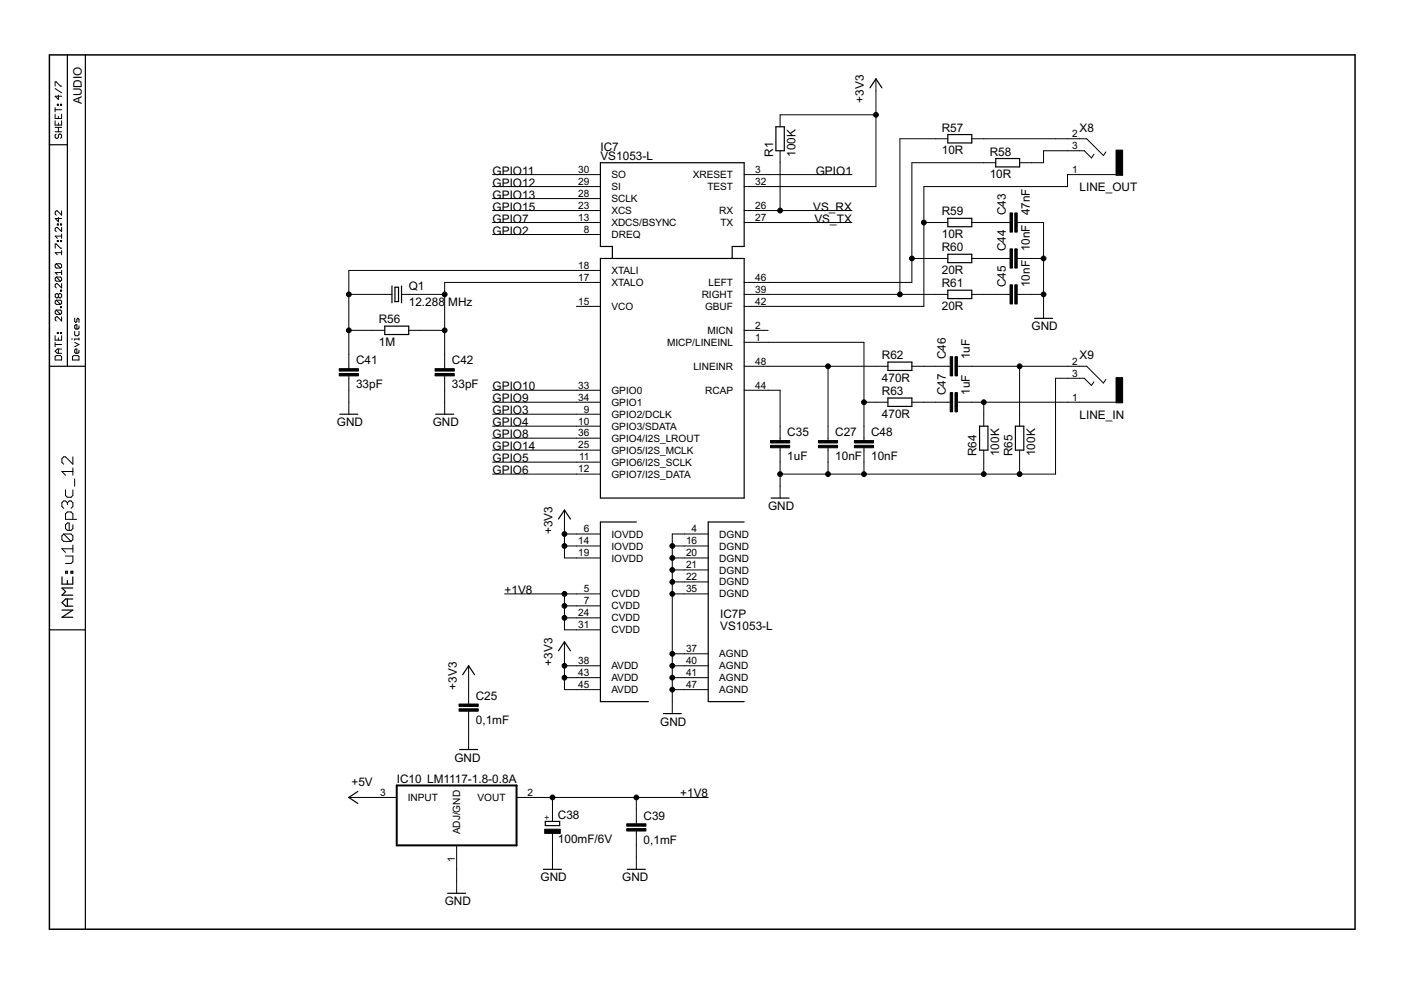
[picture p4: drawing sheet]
<svg xmlns="http://www.w3.org/2000/svg" width="297mm" height="210mm" viewBox="0 0 297 210" stroke-linecap="round" stroke-linejoin="round" font-family="sans-serif">
<g fill="#000" stroke="#000" stroke-width=".25">
<path d="M14.3 11.6v19.1zM18.1 11.6v66.1zM185.7 16.7l-1.3 1.9zM185.7 16.7l1.3 1.9zM10.5 30.7h3.8zM14.3 30.7v47zM127.3 34.5h30.5zM157.8 34.5v17.8zM164.5 26.9v5.1zM166.3 26.9v5.1zM164.5 26.9h1.8zM164.5 32h1.8z"/>
<path d="M201 30.3h5zM201 28.5v1.8zM201 28.5h5zM206 28.5v1.8zM211.1 35.4h5.1zM211.1 33.6v1.8zM211.1 33.6h5.1zM216.2 33.6v1.8zM127.3 34.5v17.8zM127.3 54.8h2.5zM129.8 52.3v2.5zM127.3 52.3h2.5z"/>
<path d="M129.8 54.8h25.4zM155.2 52.3v2.5zM155.2 54.8h2.6zM155.2 52.3h2.6zM157.8 54.8v50.8zM201 48.1h5zM201 46.3v1.8zM201 55.7h5zM201 53.9v1.8zM201 46.3h5zM206 46.3v1.8zM201 53.9h5z"/>
<path d="M206 53.9v1.8zM10.5 77.7h3.8zM14.3 77.7h3.8zM18.1 77.7v55.8zM81.6 70.9h5.1zM81.6 69.2v1.7zM83.1 60.6v3.6zM83.7 60.9v3zM83.7 63.9h.8zM84.5 60.9v3zM83.7 60.9h.8zM85.1 60.6v3.6z"/>
<path d="M81.6 69.2h5.1zM86.7 69.2v1.7zM188.3 78.5h5zM188.3 76.8v1.7zM188.3 76.8h5zM193.3 76.8v1.7zM201 63.3h5zM201 61.5v1.8zM201 61.5h5zM206 61.5v1.8zM219.4 67.5h3.8zM72.1 87.8h3.8z"/>
<path d="M92.4 87.8h3.8zM188.3 86.2h5zM188.3 84.4v1.8zM188.3 84.4h5zM193.3 84.4v1.8zM207.7 90.4v5zM209.5 90.4v5zM207.7 90.4h1.8zM207.7 95.4h1.8zM215.3 90.4v5zM217.1 90.4v5zM215.3 90.4h1.8z"/>
<path d="M215.3 95.4h1.8zM119.7 108.1l-1.3 1.9zM119.7 108.1l1.2 1.9zM127.3 54.8v50.8zM127.3 110.7v38.1zM127.3 110.7h7.6zM150.2 110.7v38.1zM127.3 105.6h30.5zM150.2 110.7h7.6zM163.5 105.6h3.8zM13.1 130.9l2.3-1.6zM13.1 127.8l.8-.8z"/>
<path d="M13.1 126.2l.8-.8zM13.1 124.7h2.3zM13.1 122.3v1.5zM13.1 123.8h2.3zM13.1 127.8l.8 .7zM13.9 127h1.5zM13.1 124.7l.8 .7zM13.9 121.1v.4zM13.9 121.1h.4zM14.3 127v1.5zM14.3 123.1v.7zM14.3 121.1v.4z"/>
<path d="M13.9 121.5h.4zM15 121.1v.4zM15 121.1h.4zM13.1 130.9h2.3zM13.1 129.3h2.3zM13.9 128.5h1.5zM13.1 126.2h2.3zM15.4 122.3v1.5zM15.4 121.1v.4zM15 121.5h.4zM10.5 133.5h7.6zM119.7 136.1l-1.3 1.9z"/>
<path d="M119.7 136.1l1.2 1.9zM99.4 141.2l-1.3 1.9zM99.4 141.2l1.2 1.9zM97.5 158.9h3.8zM127.3 148.8h10.2zM140.6 151.3h3.8zM150.2 148.8h7.6zM74 169.1l1.9-1.3zM74 169.1l1.9 1.2zM115.6 175h3.1zM115.6 174.2v.8zM115.6 174.2h3.1z"/>
<path d="M118.7 174.2v.8zM18.1 133.5v63.5zM94.9 189.4h3.8zM115.2 184.3h3.8zM133 184.3h3.8z"/>
</g>
<g fill="#000" stroke="#000" stroke-width=".21">
<path d="M11.7 17.4v.9zM11.7 17.4h.2zM11.9 17.4l.9 .9zM12.8 18.3h.3zM11.7 18.8l1.4 .9zM185.7 16.7v2.6zM11.7 28.7v.4zM11.7 29.1l.2 .2zM11.7 27h1.4zM11.7 25.6v.9zM11.7 26.5h1.4zM11.7 24.2v.9z"/>
<path d="M11.7 25.1h1.4zM11.7 22.8v.9zM11.7 20.4l.7 .7zM11.9 28.4l-.2 .3zM11.9 29.3h.2zM12.1 29.3l.3-.2zM12.1 22.1v.2zM12.1 22.1h.3zM12.4 28.7v.4zM12.4 28.7l.2-.3zM12.4 27v.9zM12.4 26.1v.4z"/>
<path d="M12.4 24.7v.4zM12.4 22.1v.2zM12.1 22.3h.3zM12.4 20.2v.9zM12.6 28.4h.2zM12.8 28.4l.3 .3zM12.8 22.1v.2zM12.8 22.1h.3zM13.1 28.7v.4zM13.1 29.1l-.3 .2zM11.7 27.9h1.4zM13.1 25.6v.9z"/>
<path d="M13.1 24.2v.9zM11.7 23.3h1.4zM13.1 22.1v.2zM12.8 22.3h.3zM11.7 20.4h1.4zM122.2 37h5.1zM122.2 39.6h5.1zM104.4 37h17.8zM104.4 39.6h17.8zM157.8 37h5.1zM157.8 39.6h5.1zM162.9 37h17.7z"/>
<path d="M162.9 39.6h22.8zM165.4 24.3v2.6zM165.4 32v2.5zM165.4 24.3h20.3zM165.4 34.5v10.1zM185.7 24.3v15.3zM185.7 19.3v5zM190.8 29.4v33zM193.3 34.5v20.3zM195.9 39.6v7.6zM198.4 29.4h2.6zM190.8 29.4h7.6z"/>
<path d="M206 29.4h2.6zM208.6 34.5h2.5zM193.3 34.5h15.3zM216.2 34.5h2.5zM218.7 34.5h2.6zM221.3 32h5zM221.3 32v2.5zM208.6 29.4h15.2zM226.3 37h2.6zM226.3 29.4h2.6zM226.3 32h2.6zM226.3 37v2.6z"/>
<path d="M195.9 39.6h30.4zM223.8 29.4h2.5zM228.9 29.4h1.5zM228.9 32h1zM228.9 37h7.7zM229.9 32l1.5 1.5zM230.4 29.4l3.6 3.6zM231.9 32.7l-.5 .8zM234.5 32.2l-.5 .8zM11.7 59v.4zM11.7 59l.2-.3zM11.7 57.8h1.4z"/>
<path d="M11.7 56.2v.4zM11.7 56.2l.2-.3zM11.7 53.6h1.4zM11.7 51.7v.9zM11.7 51.7h.2zM11.7 50.1h1.4zM11.7 48.4v.5zM11.7 48.9l.2 .2zM11.7 46.3l.7 .7zM11.7 44.9v.5zM11.7 45.4l.2 .2zM11.7 59.4l.2 .2z"/>
<path d="M11.9 58.7h.9zM11.7 56.6l.2 .2zM11.9 55.9h.9zM11.9 51.7l.9 .9zM11.7 48.4l.2-.2zM11.9 44.7l-.2 .2zM11.7 57.8l.4 .4zM11.7 53.6l.4 .4zM12.1 51v.2zM12.1 51h.3zM11.7 50.1l.4 .4zM11.9 48.2h.2z"/>
<path d="M12.1 47.5v.2zM12.1 47.5h.3zM11.9 44.7h.2zM12.4 51v.2zM12.1 51.2h.3zM12.4 47.5v.2zM12.1 47.7h.3zM12.4 46.1v.9zM11.9 59.6h.9zM12.8 58.7l.3 .3zM11.9 58.7l.9 .9zM11.9 56.8h.9z"/>
<path d="M12.8 55.9l.3 .3zM11.9 55.9l.9 .9zM12.8 52.6h.3zM12.8 51v.2zM12.8 51h.3zM12.8 47.5v.2zM12.8 47.5h.3zM13.1 59v.4zM12.8 59.6l.3-.2zM13.1 57.3v.9zM13.1 56.2v.4zM13.1 56.6l-.3 .2z"/>
<path d="M13.1 53.1v.9zM13.1 51v.2zM12.8 51.2h.3zM13.1 49.6v.9zM13.1 48.2v.9zM12.1 48.2l1 .9zM13.1 47.5v.2zM12.8 47.7h.3zM11.7 46.3h1.4zM13.1 44.7v.9zM12.1 44.7l1 .9zM74 57.3v5.1z"/>
<path d="M94.3 59.9v2.5zM122.2 42.1h5.1zM122.2 44.6h5.1zM122.2 47.2h5.1zM122.2 49.7h5.1zM122.2 57.3h5.1zM122.2 59.9h5.1zM104.4 49.7h17.8zM104.4 47.2h17.8zM104.4 42.1h17.8zM104.4 44.6h17.8zM74 57.3h48.2z"/>
<path d="M94.3 59.9h27.9zM157.8 44.6h5.1zM157.8 47.2h5.1zM157.8 59.9h5.1zM162.9 59.9h30.4zM162.9 47.2h17.7zM162.9 44.6h2.5zM165.4 44.6h15.2zM193.3 54.8h5.1zM193.3 54.8v5.1zM195.9 47.2h2.5zM198.4 47.2h2.6z"/>
<path d="M198.4 54.8h2.6zM206 47.2h2.6zM206 54.8h2.6zM208.6 47.2h2.5zM208.6 54.8h2.5zM211.1 47.2h2.6zM211.1 54.8h2.6zM213.7 47.2h.4zM213.7 54.8h.4zM215.7 47.2h.5zM215.7 54.8h.5zM216.2 47.2h2.5z"/>
<path d="M216.2 54.8h2.5zM218.7 47.2h2.6zM218.7 54.8h2.6zM221.3 47.2v7.6zM221.3 54.8v7.6zM11.7 76.3h1.4zM11.7 75.6v.7zM11.7 74.5l.4-.5zM11.7 72.6v.9zM11.7 71.2v.9zM11.7 72.1h1.4zM11.7 67.4v.4z"/>
<path d="M11.7 67.8l.2 .3zM11.7 66v.4zM11.7 66l.2-.3zM11.7 63.9v.4zM11.7 63.9l.2-.3zM11.7 62.5v.4zM11.7 62.5l.2-.2zM11.7 60.4v.4zM11.7 60.8l.2 .2zM11.9 75.4l-.2 .2zM11.7 67.4l.2-.2zM11.7 66.4l.2 .3z"/>
<path d="M11.9 65.7h.9zM11.7 64.3l.2 .2zM11.9 63.6h.9zM11.7 62.9l.2 .2zM11.9 62.3h.2zM11.9 60.1l-.2 .3zM11.7 74.5l.4 .4zM12.1 74h1zM12.1 70.5v.2zM12.1 70.5h.3zM11.9 67.2h.2zM12.1 62.3l.3 .2z"/>
<path d="M11.9 63.1h.2zM11.9 60.1h.2zM12.4 74v.9zM12.4 71.6v.5zM12.4 70.5v.2zM12.1 70.7h.3zM12.4 62.5l.2-.2zM12.4 62.9l-.3 .2zM12.4 62.5v.4zM12.6 62.3h.2zM12.4 62.9l.2 .2zM11.9 75.4h.9z"/>
<path d="M12.8 70.5v.2zM12.8 70.5h.3zM11.9 66.7h.9zM12.8 65.7l.3 .3zM11.9 65.7l.9 1zM12.8 65v.2zM12.8 65h.3zM11.9 64.5h.9zM12.8 63.6l.3 .3zM11.9 63.6l.9 .9zM12.8 62.3l.3 .2zM12.6 63.1h.2z"/>
<path d="M12.8 61.5v.2zM12.8 61.5h.3zM13.1 75.6v.7zM12.8 75.4l.3 .2zM12.1 74.9h1zM11.7 73h1.4zM13.1 71.2v.9zM13.1 70.5v.2zM12.8 70.7h.3zM13.1 67.2v.9zM12.1 67.2l1 .9zM13.1 66v.4z"/>
<path d="M13.1 66.4l-.3 .3zM12.8 65.2h.3zM13.1 65v.2zM13.1 63.9v.4zM12.8 64.5l.3-.2zM13.1 62.5v.4zM13.1 62.9l-.3 .2zM12.8 61.7h.3zM13.1 61.5v.2zM13.1 60.1v.9zM12.1 60.1l1 .9zM15.2 71.9h.2z"/>
<path d="M15.4 76.3h1.3zM15.4 75.6v.7zM15.6 75.4l-.2 .2zM15.8 74.2v.5zM15.8 74.2l.3-.2zM15.8 73.5l.9-.5zM15.8 71.9v.2zM15.8 71.9h.9zM15.8 70.3v.7zM15.8 71l.3 .2zM15.8 69.1v.4zM15.8 69.1l.3-.2z"/>
<path d="M15.8 67.5v.6zM15.8 74.7l.3 .2zM16.1 74h.2zM16.1 71.2h.4zM15.8 69.5l.3 .3zM16.1 68.9h.2zM15.8 68.1l.3 .3zM16.3 74v.9zM16.3 68.9v.9zM16.3 67.7v.4zM16.3 68.1l-.2 .3zM15.6 75.4h.9z"/>
<path d="M16.1 74.9h.4zM16.5 71.2l.2-.2zM16.1 69.8h.4zM16.5 67.5l-.2 .2zM16.7 75.6v.7zM16.5 75.4l.2 .2zM16.7 74.2v.5zM16.7 74.7l-.2 .2zM15.8 72.6l.9 .4zM16.7 71.6v.5zM16.7 70.3v.7zM16.7 69.1v.4z"/>
<path d="M16.7 69.5l-.2 .3zM16.7 67.7v.7zM16.5 67.5l.2 .2zM74 75.1v2.6zM74 77.7v.5zM74 70v5.1zM74 62.4v7.6zM74 62.4h7.6zM79 70h2.6zM74 70h5zM81.6 62.4h1.5zM85.1 62.4h1.6z"/>
<path d="M86.7 70h2.5zM89.2 70h5.1zM94.3 75.1v2.6zM94.3 77.7v.5zM94.3 70v5.1zM94.3 62.4v7.6zM86.7 62.4h7.6zM122.2 65h5.1zM157.8 62.4h5.1zM157.8 65h5.1zM157.8 72.6h5.1zM157.8 70h5.1z"/>
<path d="M157.8 77.7h5.1zM162.9 77.7h12.7zM162.9 65h33zM162.9 62.4h27.9zM175.6 77.7h10.1zM162.9 72.6h20.3zM185.7 77.7h2.6zM190.8 62.4h7.6zM193.3 77.7h2.6zM195.9 77.7h2.5zM195.9 47.2v17.8zM198.4 62.4h2.6z"/>
<path d="M198.4 77.7h2.6zM201 77.7h.5zM203 77.7h.5zM203.5 77.7h2.5zM206 77.7h10.2zM206 62.4h2.6zM208.6 62.4h2.5zM211.1 62.4h2.6zM213.7 62.4h.4zM215.7 62.4h.5zM216.2 77.7v10.1zM216.2 62.4h2.5z"/>
<path d="M221.3 65v2.5zM218.7 62.4h2.6zM221.3 62.4v2.6zM226.3 77.7h2.6zM216.2 77.7h10.1zM228.9 77.7h1.5zM230.4 77.7l3.6 3.5zM13.1 100h2.4zM13.1 97.2v.8zM13.1 98l.4 .4zM13.5 96.9l-.4 .3zM13.5 96.9h.4z"/>
<path d="M15.5 96.9v1.5zM13.9 96.9l1.6 1.5zM74 80.2v2.5zM74 79.7v.5zM74 85.3v2.5zM74 82.7v2.6zM94.3 80.2v2.5zM94.3 79.7v.5zM94.3 85.3v2.5zM94.3 82.7v2.6zM122.2 82.7h5.1zM122.2 85.3h5.1z"/>
<path d="M122.2 87.8h5.1zM122.2 90.4h5.1zM122.2 92.9h5.1zM122.2 95.4h5.1zM122.2 98h5.1zM104.4 87.8h17.8zM104.4 90.4h17.8zM104.4 98h17.8zM104.4 92.9h17.8zM104.4 85.3h17.8zM104.4 82.7h17.8zM104.4 95.4h17.8z"/>
<path d="M157.8 82.7h5.1zM162.9 82.7h2.5zM165.4 90.4v2.5zM165.4 95.4v2.6zM165.4 92.9v.5zM165.4 94.9v.5zM165.4 82.7v7.7zM175.6 90.4v2.5zM175.6 95.4v2.6zM175.6 92.9v.5zM175.6 94.9v.5zM175.6 98v2.5z"/>
<path d="M175.6 77.7v12.7zM183.2 90.4v2.5zM183.2 95.4v2.6zM183.2 92.9v.5zM183.2 94.9v.5zM183.2 98v2.5zM183.2 72.6v12.7zM183.2 85.3v5.1zM185.7 85.3h2.6zM183.2 85.3h2.5zM193.3 85.3h2.6zM195.9 85.3h2.5z"/>
<path d="M198.4 85.3h2.6zM201 85.3h.5zM203 85.3h.5zM203.5 85.3h2.5zM206 85.3h2.6zM208.6 87.8v2.6zM208.6 95.4v2.6zM208.6 98v2.5zM208.6 85.3v2.5zM216.2 87.8v2.6zM216.2 95.4v2.6zM216.2 98v2.5z"/>
<path d="M223.8 80.2v20.3zM226.3 85.3h2.6zM226.3 80.2h2.6zM223.8 80.2h2.5zM208.6 85.3h17.7zM228.9 80.2h1zM228.9 85.3h7.7zM229.9 80.2l1.5 1.5zM231.9 81l-.5 .7zM234.5 80.5l-.5 .7zM13.1 116.4h2.4zM13.1 113.6v.8z"/>
<path d="M13.5 113.2l-.4 .4zM13.1 106.6v.8zM13.1 106.6l.4-.4zM13.1 114.4l.4 .4zM13.5 113.2h1.6zM13.1 107.4l.4 .4zM13.5 106.2h.4zM13.9 119.5h1.2zM13.1 116.4l.8 .7zM13.9 111.3v.8zM13.9 111.3l.4-.4zM13.9 108.9v1.2z"/>
<path d="M13.9 108.9l.4-.4zM13.9 106.2l.4 .4zM13.9 103.9v1.2zM13.9 105.1l.4 .3zM13.1 100l.8 .8zM13.9 112.1l.4 .4zM14.3 110.9h.4zM14.3 108.5h.8zM14.3 106.6v.4zM14.3 106.6l.4-.4zM14.3 105.4h.8zM14.7 110.9v1.6z"/>
<path d="M14.7 106.2h.4zM15.1 119.5l.4-.4zM13.5 114.8h1.6zM15.1 113.2l.4 .4zM13.5 113.2l1.6 1.6zM14.3 112.5h.8zM15.1 108.5l.4 .4zM15.1 106.2l.4 .4zM15.1 105.4l.4-.3zM15.5 117.9v1.2zM13.9 117.9h1.6zM15.5 115.6v1.5z"/>
<path d="M15.5 113.6v.8zM15.5 114.4l-.4 .4zM15.5 111.3v.8zM15.5 112.1l-.4 .4zM15.5 108.9v1.2zM15.5 106.6v.8zM15.5 107.4l-.4 .4zM15.5 103.9v1.2zM15.5 99.2v1.6zM15.8 101.5v1.6zM13.9 110.1h2.3zM119.7 108.1v2.6z"/>
<path d="M119.7 115.8v2.5zM119.7 113.2v2.6zM119.7 110.7v2.5zM122.2 100.5h5.1zM122.2 113.2h5.1zM122.2 115.8h5.1zM122.2 118.3h5.1zM104.4 100.5h17.8zM119.7 118.3h2.5zM119.7 113.2h2.5zM119.7 115.8h2.5zM142.5 113.2v2.6z"/>
<path d="M142.5 115.8v2.5zM142.5 118.3v2.5zM145.1 113.2h5.1zM145.1 115.8h5.1zM145.1 118.3h5.1zM142.5 113.2h2.6zM142.5 115.8h2.6zM142.5 118.3h2.6zM165.4 103.1v2.5zM165.4 100.5v2.6zM165.4 98v2.5zM175.6 100.5h7.6z"/>
<path d="M165.4 100.5h10.2zM183.2 100.5h25.4zM208.6 100.5h7.6zM216.2 100.5h7.6zM119.7 136.1v2.5zM107 125.9h12.7zM119.7 131v2.5zM119.7 128.5v2.5zM119.7 125.9v2.6zM122.2 125.9h5.1zM122.2 128.5h5.1zM122.2 131h5.1z"/>
<path d="M122.2 133.5h5.1zM119.7 125.9h2.5zM119.7 133.5h2.5zM119.7 128.5h2.5zM119.7 131h2.5zM142.5 120.8v2.6zM142.5 123.4v2.5zM142.5 125.9v12.7zM142.5 138.6v2.6zM145.1 138.6h5.1zM145.1 120.8h5.1zM145.1 123.4h5.1z"/>
<path d="M145.1 125.9h5.1zM142.5 120.8h2.6zM142.5 123.4h2.6zM142.5 125.9h2.6zM142.5 138.6h2.6zM99.4 156.4v2.5zM99.4 146.2v2.6zM99.4 151.3v2.5zM99.4 148.8v.5zM99.4 150.8v.5zM99.4 141.2v2.5zM99.4 153.8v2.6z"/>
<path d="M99.4 143.7v2.5zM119.7 138.6v2.6zM119.7 141.2v2.5zM119.7 143.7v2.5zM122.2 141.2h5.1zM122.2 143.7h5.1zM122.2 146.2h5.1zM119.7 141.2h2.5zM119.7 143.7h2.5zM119.7 146.2h2.5zM142.5 148.8v2.5zM142.5 141.2v2.5z"/>
<path d="M142.5 143.7v2.5zM142.5 146.2v2.6zM145.1 141.2h5.1zM145.1 143.7h5.1zM145.1 146.2h5.1zM142.5 141.2h2.6zM142.5 143.7h2.6zM142.5 146.2h2.6zM74 169.1h2.5zM79 169.1h5.1zM76.5 169.1h2.5zM109.5 169.1h5.1z"/>
<path d="M114.6 169.1h2.5zM117.1 176.7v2.5zM117.1 171.6v2.6zM117.1 169.1v2.5zM117.1 169.1h17.8zM134.9 171.6v2.6zM134.9 176.7v2.5zM134.9 174.2v.5zM134.9 176.2v.5zM134.9 169.1v2.5zM134.9 169.1h15.3zM96.8 179.2v5.1z"/>
<path d="M96.8 186.9v2.5zM96.8 184.3v2.6zM117.1 181.8v2.5zM117.1 179.2v2.6zM134.9 181.8v2.5zM134.9 179.2v2.6z"/>
<circle cx="185.7" cy="24.3" r=".51"/>
<circle cx="165.4" cy="44.6" r=".51"/>
<circle cx="193.3" cy="54.8" r=".51"/>
<circle cx="195.9" cy="47.2" r=".51"/>
<circle cx="221.3" cy="54.8" r=".51"/>
<circle cx="74" cy="62.4" r=".51"/>
<circle cx="74" cy="70" r=".51"/>
<circle cx="94.3" cy="70" r=".51"/>
<circle cx="94.3" cy="62.4" r=".51"/>
<circle cx="175.6" cy="77.7" r=".51"/>
<circle cx="190.8" cy="62.4" r=".51"/>
<circle cx="216.2" cy="77.7" r=".51"/>
<circle cx="221.3" cy="62.4" r=".51"/>
<circle cx="183.2" cy="85.3" r=".51"/>
<circle cx="208.6" cy="85.3" r=".51"/>
<circle cx="119.7" cy="113.2" r=".51"/>
<circle cx="119.7" cy="115.8" r=".51"/>
<circle cx="142.5" cy="115.8" r=".51"/>
<circle cx="142.5" cy="118.3" r=".51"/>
<circle cx="165.4" cy="100.5" r=".51"/>
<circle cx="175.6" cy="100.5" r=".51"/>
<circle cx="183.2" cy="100.5" r=".51"/>
<circle cx="208.6" cy="100.5" r=".51"/>
<circle cx="216.2" cy="100.5" r=".51"/>
<circle cx="119.7" cy="128.5" r=".51"/>
<circle cx="119.7" cy="125.9" r=".51"/>
<circle cx="119.7" cy="131" r=".51"/>
<circle cx="142.5" cy="138.6" r=".51"/>
<circle cx="142.5" cy="123.4" r=".51"/>
<circle cx="142.5" cy="120.8" r=".51"/>
<circle cx="142.5" cy="125.9" r=".51"/>
<circle cx="119.7" cy="143.7" r=".51"/>
<circle cx="119.7" cy="141.2" r=".51"/>
<circle cx="142.5" cy="146.2" r=".51"/>
<circle cx="142.5" cy="141.2" r=".51"/>
<circle cx="142.5" cy="143.7" r=".51"/>
<circle cx="117.1" cy="169.1" r=".51"/>
<circle cx="134.9" cy="169.1" r=".51"/>
</g>
<path d="M10.5 11.6v185.4zM10.5 11.6h276.8zM10.5 197h276.8zM287.3 11.6v185.4z" fill="#000" stroke="#000" stroke-width=".32"/>
<g fill="#000" stroke="#000" stroke-width=".21">
<path d="M236.6 31.8h1.4v5.4h-1.4zM214.1 45.1h.6v4.1h-.6zM214.1 52.8h.6v4h-.6zM215.2 45.1h.5v4.1h-.5zM215.2 52.8h.5v4h-.5zM71.9 79.2h4.1v.5h-4.1zM71.9 78.2h4.1v.5h-4.1zM92.2 79.2h4.1v.5h-4.1zM92.2 78.2h4.1v.5h-4.1zM201.5 75.6h.5v4.1h-.5zM202.5 75.6h.5v4.1h-.5zM214.1 60.4h.6v4.1h-.6z"/>
<path d="M215.2 60.4h.5v4.1h-.5zM163.4 94.4h4v.5h-4zM163.4 93.4h4v.5h-4zM173.5 94.4h4.1v.5h-4.1zM173.5 93.4h4.1v.5h-4.1zM181.1 94.4h4.1v.5h-4.1zM181.1 93.4h4.1v.5h-4.1zM201.5 83.2h.5v4.1h-.5zM202.5 83.2h.5v4.1h-.5zM236.6 80.1h1.4v5.3h-1.4zM97.3 150.3h4.1v.5h-4.1zM97.3 149.3h4.1v.5h-4.1z"/>
<path d="M115.5 175.8h3.3v.9h-3.3zM132.9 175.7h4v.5h-4zM132.9 174.7h4v.5h-4z"/>
</g>
<path d="M84.1 179.2h25.4zM84.1 166.5v12.7zM109.5 166.5v12.7zM84.1 166.5h25.4z" fill="#000" stroke="#000" stroke-width=".42"/>
<g font-size="2.8">
<text x="17.3" y="22.1" transform="rotate(-90 17.3 22.1)">AUDIO</text>
<text x="183.2" y="21.8" transform="rotate(-90 183.2 21.8)">+3V3</text>
<text x="199.7" y="27.9">R57</text>
<text x="228.9" y="27.9">X8</text>
<text x="127.3" y="32">IC7</text>
<text x="127.3" y="34">VS1053-L</text>
<text x="163.9" y="33.2" transform="rotate(-90 163.9 33.2)">R1</text>
<text x="168.7" y="33.2" transform="rotate(-90 168.7 33.2)">100K</text>
<text x="199.7" y="32.7">10R</text>
<text x="209.8" y="33">R58</text>
<text x="104.4" y="37">GPIO11</text>
<text x="104.4" y="39.6">GPIO12</text>
<text x="173" y="37">GPIO1</text>
<text x="209.8" y="37.8">10R</text>
<text x="228.9" y="40.6">LINE_OUT</text>
<text x="104.4" y="47.2">GPIO7</text>
<text x="104.4" y="42.1">GPIO13</text>
<text x="104.4" y="44.6">GPIO15</text>
<text x="172.4" y="44.6">VS_RX</text>
<text x="172.7" y="47.2">VS_TX</text>
<text x="199.7" y="45.7">R59</text>
<text x="213.3" y="45.7" transform="rotate(-90 213.3 45.7)">C43</text>
<text x="218.3" y="45.7" transform="rotate(-90 218.3 45.7)">47nF</text>
<text x="104.4" y="49.7">GPIO2</text>
<text x="199.7" y="50.5">10R</text>
<text x="199.7" y="53.3">R60</text>
<text x="213.3" y="53.3" transform="rotate(-90 213.3 53.3)">C44</text>
<text x="218.3" y="53.3" transform="rotate(-90 218.3 53.3)">10nF</text>
<text x="199.7" y="58.1">20R</text>
<text x="86.7" y="65">12.288</text>
<text x="86.7" y="61.4">Q1</text>
<text x="95" y="65">MHz</text>
<text x="199.7" y="65.7">20R</text>
<text x="199.7" y="60.9">R61</text>
<text x="213.3" y="60.9" transform="rotate(-90 213.3 60.9)">C45</text>
<text x="218.3" y="60.9" transform="rotate(-90 218.3 60.9)">10nF</text>
<text x="80.3" y="68.5">R56</text>
<text x="218.7" y="70">GND</text>
<text x="75.5" y="77.3">C41</text>
<text x="80.3" y="73.3">1M</text>
<text x="95.8" y="77.3">C42</text>
<text x="187" y="76.2">R62</text>
<text x="200.6" y="76.1" transform="rotate(-90 200.6 76.1)">C46</text>
<text x="205.6" y="76.1" transform="rotate(-90 205.6 76.1)">1uF</text>
<text x="228.9" y="76.1">X9</text>
<text x="75.5" y="82.4">33pF</text>
<text x="95.8" y="82.4">33pF</text>
<text x="104.4" y="82.7">GPIO10</text>
<text x="187" y="81">470R</text>
<text x="187" y="83.8">R63</text>
<text x="200.6" y="83.8" transform="rotate(-90 200.6 83.8)">C47</text>
<text x="205.6" y="83.8" transform="rotate(-90 205.6 83.8)">1uF</text>
<text x="104.4" y="87.8">GPIO3</text>
<text x="104.4" y="85.3">GPIO9</text>
<text x="187" y="88.6">470R</text>
<text x="228.9" y="88.8">LINE_IN</text>
<text x="71.4" y="90.4">GND</text>
<text x="91.7" y="90.4">GND</text>
<text x="104.4" y="90.4">GPIO4</text>
<text x="104.4" y="92.9">GPIO8</text>
<text x="104.4" y="95.4">GPIO14</text>
<text x="166.9" y="92.5">C35</text>
<text x="177.1" y="92.5">C27</text>
<text x="184.7" y="92.5">C48</text>
<text x="104.4" y="98">GPIO5</text>
<text x="104.4" y="100.5">GPIO6</text>
<text x="166.9" y="97.6">1uF</text>
<text x="177.1" y="97.6">10nF</text>
<text x="184.7" y="97.6">10nF</text>
<text x="207.1" y="96.7" transform="rotate(-90 207.1 96.7)">R64</text>
<text x="211.9" y="96.7" transform="rotate(-90 211.9 96.7)">100K</text>
<text x="214.7" y="96.7" transform="rotate(-90 214.7 96.7)">R65</text>
<text x="219.5" y="96.7" transform="rotate(-90 219.5 96.7)">100K</text>
<text x="117.1" y="113.2" transform="rotate(-90 117.1 113.2)">+3V3</text>
<text x="162.9" y="108.1">GND</text>
<text x="107" y="125.9">+1V8</text>
<text x="152.7" y="131">IC7P</text>
<text x="152.7" y="133.5">VS1053-L</text>
<text x="117.1" y="141.2" transform="rotate(-90 117.1 141.2)">+3V3</text>
<text x="96.8" y="146.2" transform="rotate(-90 96.8 146.2)">+3V3</text>
<text x="100.9" y="148.4">C25</text>
<text x="100.9" y="153.5">0,1mF</text>
<text x="140" y="153.8">GND</text>
<text x="96.4" y="161.5">GND</text>
<text x="74.5" y="166.5">+5V</text>
<text x="84.1" y="165.9">IC10 LM1117-1.8-0.8A</text>
<text x="118.3" y="173.7">C38</text>
<text x="136.4" y="173.8">C39</text>
<text x="144.2" y="169.1">+1V8</text>
<text x="118.3" y="178.8">100mF/6V</text>
<text x="136.4" y="178.9">0,1mF</text>
<text x="94.3" y="191.9">GND</text>
<text x="114.6" y="186.9">GND</text>
<text x="131.9" y="186.9">GND</text>
</g>
<g font-size="2.4">
<text x="227.3" y="29.1">2</text>
<text x="227.3" y="31.6">3</text>
<text x="122.6" y="36.7">30</text>
<text x="122.6" y="39.2">29</text>
<text x="122.6" y="41.8">28</text>
<text x="129.6" y="37.8">SO</text>
<text x="129.6" y="40.3">SI</text>
<text x="146.9" y="37.8">XRESET</text>
<text x="150" y="40.3">TEST</text>
<text x="160.1" y="36.7">3</text>
<text x="160.1" y="39.2">32</text>
<text x="227.3" y="36.7">1</text>
<text x="122.6" y="44.3">23</text>
<text x="122.6" y="46.8">13</text>
<text x="129.6" y="42.9">SCLK</text>
<text x="129.6" y="45.4">XCS</text>
<text x="129.6" y="48">XDCS/BSYNC</text>
<text x="152.5" y="45.4">RX</text>
<text x="152.7" y="48">TX</text>
<text x="160.1" y="44.3">26</text>
<text x="160.1" y="46.8">27</text>
<text x="123.8" y="49.4">8</text>
<text x="129.6" y="50.5">DREQ</text>
<text x="122.6" y="57">18</text>
<text x="122.6" y="59.5">17</text>
<text x="129.6" y="58.1">XTALI</text>
<text x="160.1" y="59.5">46</text>
<text x="122.6" y="64.6">15</text>
<text x="129.6" y="60.6">XTALO</text>
<text x="129.6" y="65.7">VCO</text>
<text x="148.8" y="63.2">RIGHT</text>
<text x="149.5" y="65.7">GBUF</text>
<text x="150.2" y="60.6">LEFT</text>
<text x="160.1" y="62.1">39</text>
<text x="160.1" y="64.6">42</text>
<text x="150" y="70.8">MICN</text>
<text x="160.1" y="69.7">2</text>
<text x="141.5" y="73.3">MICP/LINEINL</text>
<text x="160.1" y="72.2">1</text>
<text x="160.1" y="77.3">48</text>
<text x="227.3" y="77.3">2</text>
<text x="122.6" y="82.4">33</text>
<text x="129.6" y="83.5">GPIO0</text>
<text x="147" y="78.4">LINEINR</text>
<text x="149.5" y="83.5">RCAP</text>
<text x="160.1" y="82.4">44</text>
<text x="227.3" y="79.8">3</text>
<text x="122.6" y="84.9">34</text>
<text x="123.8" y="87.5">9</text>
<text x="129.6" y="86">GPIO1</text>
<text x="129.6" y="88.6">GPIO2/DCLK</text>
<text x="227.3" y="84.9">1</text>
<text x="122.6" y="90">10</text>
<text x="122.6" y="92.5">36</text>
<text x="122.6" y="95.1">25</text>
<text x="129.6" y="91.1">GPIO3/SDATA</text>
<text x="129.6" y="93.7">GPIO4/I2S_LROUT</text>
<text x="122.6" y="100.2">12</text>
<text x="122.8" y="97.6">11</text>
<text x="129.6" y="96.2">GPIO5/I2S_MCLK</text>
<text x="129.6" y="98.7">GPIO6/I2S_SCLK</text>
<text x="129.6" y="101.3">GPIO7/I2S_DATA</text>
<text x="123.8" y="112.9">6</text>
<text x="129.6" y="114">IOVDD</text>
<text x="146.6" y="112.9">4</text>
<text x="152.5" y="114">DGND</text>
<text x="122.6" y="115.4">14</text>
<text x="122.6" y="117.9">19</text>
<text x="129.6" y="116.5">IOVDD</text>
<text x="129.6" y="119.1">IOVDD</text>
<text x="145.4" y="115.4">16</text>
<text x="145.4" y="117.9">20</text>
<text x="152.5" y="116.5">DGND</text>
<text x="152.5" y="119.1">DGND</text>
<text x="123.8" y="125.6">5</text>
<text x="145.4" y="120.5">21</text>
<text x="145.4" y="123">22</text>
<text x="145.4" y="125.6">35</text>
<text x="152.5" y="121.6">DGND</text>
<text x="152.5" y="124.1">DGND</text>
<text x="122.6" y="130.6">24</text>
<text x="123.8" y="128.1">7</text>
<text x="129.6" y="126.7">CVDD</text>
<text x="129.6" y="129.2">CVDD</text>
<text x="129.6" y="131.8">CVDD</text>
<text x="152.5" y="126.7">DGND</text>
<text x="122.6" y="133.2">31</text>
<text x="129.6" y="134.3">CVDD</text>
<text x="122.6" y="140.8">38</text>
<text x="122.6" y="143.3">43</text>
<text x="129.6" y="141.9">AVDD</text>
<text x="145.4" y="138.3">37</text>
<text x="145.4" y="140.8">40</text>
<text x="145.4" y="143.3">41</text>
<text x="152.5" y="139.4">AGND</text>
<text x="152.5" y="141.9">AGND</text>
<text x="122.6" y="145.9">45</text>
<text x="129.6" y="144.5">AVDD</text>
<text x="129.6" y="147">AVDD</text>
<text x="145.4" y="145.9">47</text>
<text x="152.5" y="144.5">AGND</text>
<text x="152.5" y="147">AGND</text>
<text x="80.6" y="168.7">3</text>
<text x="86.5" y="169.8">INPUT</text>
<text x="101.2" y="169.8">VOUT</text>
<text x="111.9" y="168.7">2</text>
<text x="97.6" y="176.9" transform="rotate(-90 97.6 176.9)">ADJ/GND</text>
<text x="96.5" y="182.8" transform="rotate(-90 96.5 182.8)">1</text>
</g>
<text font-size="2" x="116.6" y="173.8" transform="rotate(-90 116.6 173.8)">+</text>
</svg>
